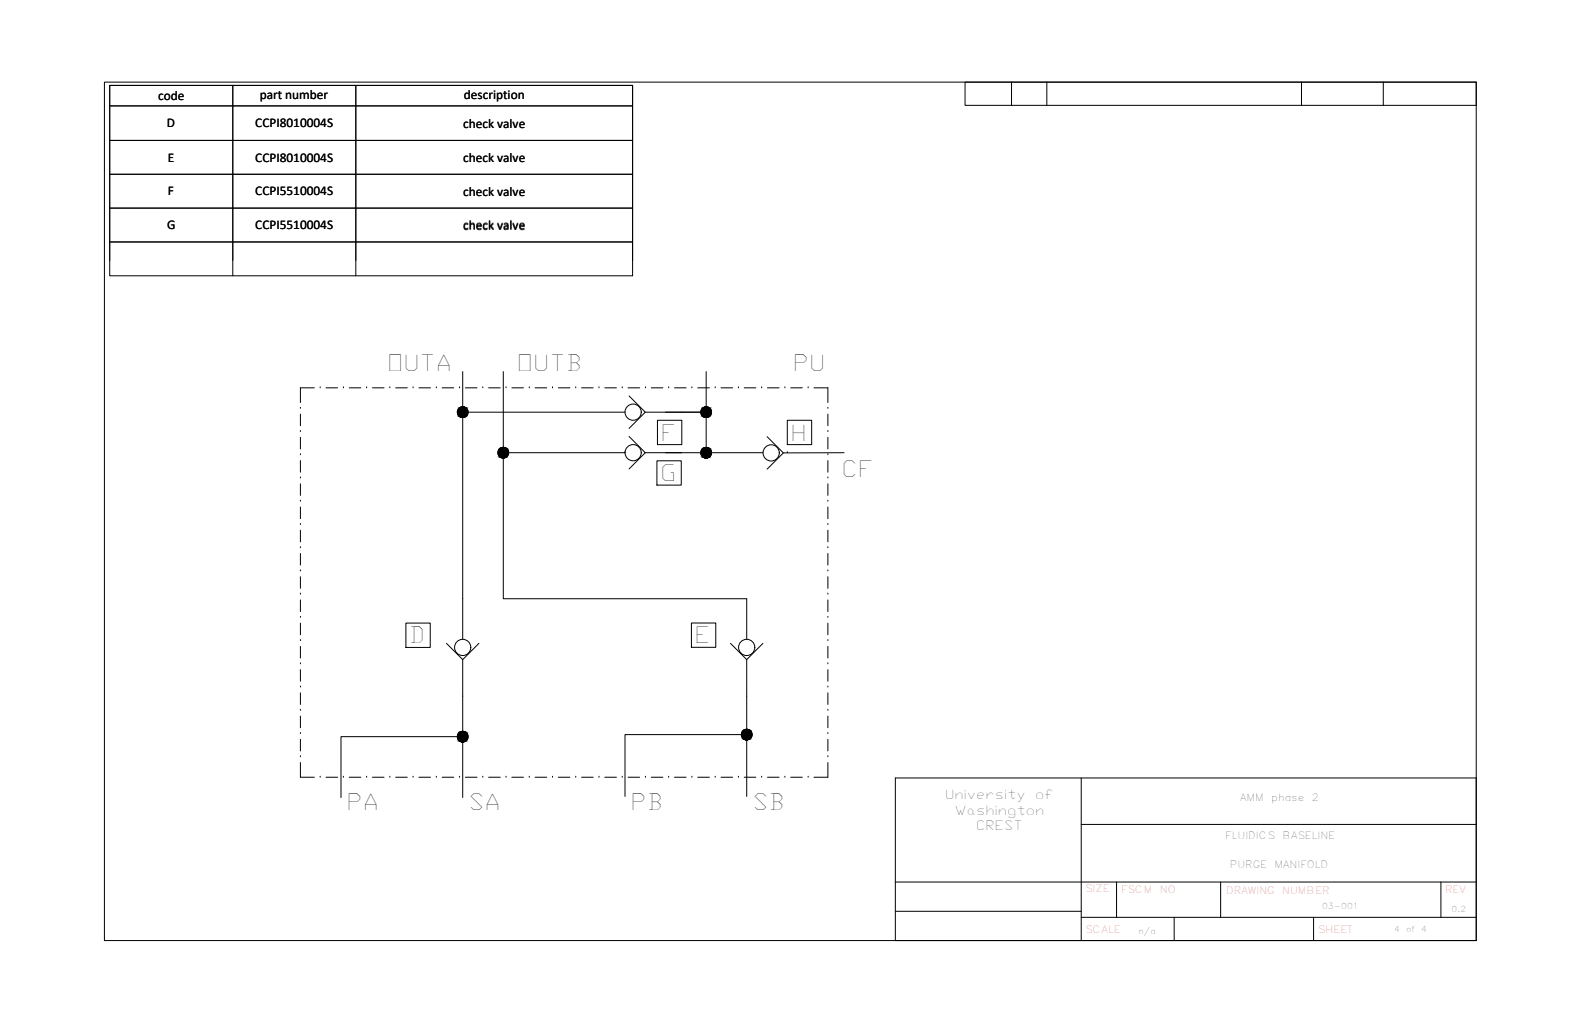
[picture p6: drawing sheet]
<svg xmlns="http://www.w3.org/2000/svg" width="432mm" height="279mm" viewBox="0 0 432 279" stroke-linecap="round" stroke-linejoin="round" font-family="sans-serif">
<!-- layer: 1 -->
<path d="M30 23.4h142.9v52h-142.9zM30 28.9h142.9M30 38.4h142.9M30 23.4v47.8M63.6 23.4v52M97.2 23.4v52M30 47.6h142.9M30 56.9h142.9M30 66.1h142.9M193 101.6v11.1M137.5 123.8h33.3M193 123.8h15.5" fill="none" stroke="#000" stroke-width=".27"/>
<!-- layer: 0 -->
<g fill="none" stroke="#000" stroke-width=".27">
<path d="M403.4 22.5v6.3M82.1 111.6h.1M82.1 118h.1M82.1 113.2v3.2M82.1 119.6v3.1M85.9 106h-3.8v4M87.5 106h.1M89.1 106h3.2M93.8 106h.1M95.4 106h3.2M100.2 106h.1M101.8 106h3.2"/>
<path d="M106.5 106h.1M108.1 106h3.2M112.9 106h.1M114.5 106h3.2M119.2 106h.1M120.8 106h3.2M125.6 106h.1M126.5 112.7h.1M126.5 101.6v73.2M126.5 112.7h44.3M127.2 106h3.2M131.9 106h.1"/>
<path d="M133.5 106h3.2M137.5 101.6v62.1h66.6v11.1M138.3 106h.1M139.9 106h3.2M144.6 106h.1M146.2 106h3.2M151 106h.1M152.6 106h3.2M157.3 106h.1M158.9 106h3.2M163.7 106h.1M165.3 106h3.2"/>
<path d="M170 106h.1M171.6 106h3.2M171.9 108.2l4.5 4.5-4.5 4.4M171.9 119.3l4.5 4.5-4.5 4.4M176.4 112.7h16.6M176.4 106h.1M178 106h3.2M179.7 114.9h6.6v6.7h-6.6zM182.7 106h.1M184.3 106h3.2M186.3 112.7h6.7v11.1h-16.6M189.1 106h.1"/>
<path d="M190.7 106h3.2M195.5 106h.1M197 106h3.2M201.8 106h.1M203.4 106h3.2M208.2 106h.1M209.6 119.4l4.5 4.4h16.6M209.7 106h3.2M214.5 106h.1M215.2 114.9h6.6v6.7h-6.6zM216.1 106h3.2M220.9 106h.1"/>
<path d="M222.4 106h3.9v4M226.3 111.6h.1M226.3 118h.1M226.3 113.2v3.2M226.3 119.6v3.1M82.1 124.3h.1M82.1 130.7h.1M82.1 137h.1M82.1 125.9v3.2M82.1 132.3v3.1M82.1 138.6v3.2M137.5 123.8h.1"/>
<path d="M170.8 123.8h.1M179.5 126h6.7v6.6h-6.7zM214.1 123.8l-4.5 4.5M215.2 123.8h.1M226.3 124.3h.1M226.3 130.7h.1M226.3 137h.1M226.3 125.9v3.2M226.3 132.3v3.1M226.3 138.6v3.2M82.1 143.4h.1M82.1 149.7h.1"/>
<path d="M82.1 156.1h.1M82.1 145v3.1M82.1 151.3v3.2M82.1 157.7v3.1M226.3 143.4h.1M226.3 149.7h.1M226.3 156.1h.1M226.3 145v3.1M226.3 151.3v3.2M226.3 157.7v3.1M82.1 162.4h.1M82.1 168.8h.1"/>
<path d="M82.1 175.1h.1M82.1 164v3.2M82.1 170.4v3.1M82.1 176.7v3.2M110.9 170.3h6.7v6.7h-6.7zM122 175.9l4.5 4.4 4.4-4.4M189 170.3h6.6v6.7h-6.6zM199.6 175.9l4.5 4.4 4.4-4.4M226.3 162.4h.1M226.3 168.8h.1M226.3 175.1h.1M226.3 164v3.2"/>
<path d="M226.3 170.4v3.1M226.3 176.7v3.2M82.1 181.5h.1M82.1 187.8h.1M82.1 194.2h.1M82.1 183.1v3.1M82.1 189.4v3.2M82.1 195.8v3.1M126.5 180.3v37.7M204.1 180.3v20.5h-33.3v16.9M226.3 181.5h.1M226.3 187.8h.1"/>
<path d="M226.3 194.2h.1M226.3 183.1v3.1M226.3 189.4v3.2M226.3 195.8v3.1M82.1 200.5h.1M82.1 206.9h.1M82.1 208.5v4h3.8M82.1 202.1v3.2M87.5 212.5h.1M89.1 212.5h3.2M93.8 212.5h.1M95.4 212.5h3.2"/>
<path d="M100.2 212.5h.1M101.8 212.5h3.2M106.5 212.5h.1M108.1 212.5h3.2M112.9 212.5h.1M114.5 212.5h3.2M119.2 212.5h.1M120.8 212.5h3.2M125.6 212.5h.1M126.5 201.4h-33.3v16.6M126.5 201.4h.1M127.2 212.5h3.2"/>
<path d="M131.9 212.5h.1M133.5 212.5h3.2M138.3 212.5h.1M139.9 212.5h3.2M144.6 212.5h.1M146.2 212.5h3.2M151 212.5h.1M152.6 212.5h3.2M157.3 212.5h.1M158.9 212.5h3.2M163.7 212.5h.1M165.3 212.5h3.2"/>
<path d="M170 212.5h.1M171.6 212.5h3.2M176.4 212.5h.1M178 212.5h3.2M182.7 212.5h.1M184.3 212.5h3.2M189.1 212.5h.1M190.7 212.5h3.2M195.5 212.5h.1M197 212.5h3.2M201.8 212.5h.1M203.4 212.5h3.2"/>
<path d="M204.1 200.8h.1M204.1 200.8v16.9M208.2 212.5h.1M209.7 212.5h3.2M214.5 212.5h.1M216.1 212.5h3.2M220.9 212.5h.1M226.3 200.5h.1M226.3 206.9h.1M226.3 202.1v3.2M226.3 208.5v4h-3.9M403.4 212.7v44.4h-158.7"/>
<circle cx="173" cy="112.7" r="2.22"/>
<circle cx="173" cy="123.8" r="2.22"/>
<circle cx="210.8" cy="123.8" r="2.22"/>
<circle cx="126.4" cy="177" r="2.22"/>
<circle cx="204.1" cy="177" r="2.22"/>
</g>
<g fill="#000" stroke="#000" stroke-width=".27">
<path d="M126.3 111.2l.5 .1zM126.1 111.3h.7z"/>
<path d="M126.1 111.3h.9zM125.9 111.3h1.1z"/>
<path d="M126.1 114.1h.7zM126.1 114.1h.5z"/>
<path d="M125.9 111.3l1.4 .2zM125.6 111.5h1.7z"/>
<path d="M125.9 114h1.1zM125.9 114l.9 .1z"/>
<path d="M125.6 111.5l1.8 .1zM125.5 111.6l.1-.1 1.8 .1z"/>
<path d="M125.6 113.9h1.7zM125.6 113.9l1.4 .1z"/>
<path d="M125.5 111.6l2.1 .2-.2-.2zM125.5 111.6l2.1 .2h-2.3z"/>
<path d="M125.5 113.8l1.8 .1 .1-.1zM125.5 113.8l1.8 .1z"/>
<path d="M125.3 111.8l2.4 .2-.1-.2zM125.3 111.8l2.4 .2h-2.5z"/>
<path d="M125.3 113.6l2.1 .2 .2-.2zM125.3 113.6l2.1 .2h-1.9z"/>
<path d="M125.2 112l2.6 .2-.1-.2zM125.2 112l2.6 .2h-2.7z"/>
<path d="M125.2 113.4l2.4 .2 .1-.2zM125.2 113.4l2.4 .2h-2.3z"/>
<path d="M125.1 112.2l2.8 .2-.1-.2zM125.1 112.2l2.8 .2h-2.9z"/>
<path d="M125.1 113.2l2.6 .2 .1-.2zM125.1 113.2l2.6 .2h-2.5z"/>
<path d="M125 112.4l2.9 .3v-.3zM125 112.4l2.9 .3h-2.9z"/>
<path d="M125 112.9l2.8 .3 .1-.3zM125 112.9l2.8 .3h-2.7z"/>
<path d="M125 112.7l2.9 .2v-.2zM125 112.7l2.9 .2h-2.9z"/>
<path d="M192.9 111.2l.4 .1zM192.6 111.3h.7z"/>
<path d="M192.6 111.3h1zM192.4 111.3h1.2z"/>
<path d="M192.6 114.1h.7zM192.6 114.1h.5z"/>
<path d="M192.4 111.3l1.4 .2zM192.2 111.5h1.6z"/>
<path d="M192.4 114h1.2zM192.4 114l.9 .1z"/>
<path d="M192.2 111.5l1.8 .1zM192 111.6l.2-.1 1.8 .1z"/>
<path d="M192.2 113.9h1.6zM192.2 113.9l1.4 .1z"/>
<path d="M192 111.6l2.1 .2-.1-.2zM192 111.6l2.1 .2h-2.3z"/>
<path d="M192 113.8l1.8 .1 .2-.1zM192 113.8l1.8 .1z"/>
<path d="M191.8 111.8l2.5 .2-.2-.2zM191.8 111.8l2.5 .2h-2.6z"/>
<path d="M191.8 113.6l2.2 .2 .1-.2zM191.8 113.6l2.2 .2h-2z"/>
<path d="M191.7 112l2.7 .2-.1-.2zM191.7 112l2.7 .2h-2.8z"/>
<path d="M191.7 113.4l2.4 .2 .2-.2zM191.7 113.4l2.4 .2h-2.3z"/>
<path d="M191.6 112.2l2.8 .2v-.2zM191.6 112.2l2.8 .2h-2.9z"/>
<path d="M191.6 113.2l2.7 .2 .1-.2zM191.6 113.2l2.7 .2h-2.6z"/>
<path d="M191.5 112.4l3 .3-.1-.3zM191.5 112.4l3 .3h-3z"/>
<path d="M191.5 112.9l2.9 .3v-.3zM191.5 112.9l2.9 .3h-2.8z"/>
<path d="M191.5 112.7l2.9 .2 .1-.2zM191.5 112.7l2.9 .2h-2.9z"/>
<path d="M137.4 122.3h.5zM137.2 122.3h.7z"/>
<path d="M137.2 122.3l.9 .1zM137 122.4h1.1z"/>
<path d="M137.2 125.2h.7zM137.2 125.2h.5z"/>
<path d="M137 122.4l1.3 .1zM136.7 122.5h1.6z"/>
<path d="M137 125.1h1.1zM137 125.1l.9 .1z"/>
<path d="M136.7 122.5l1.8 .2zM136.5 122.7l.2-.2 1.8 .2z"/>
<path d="M136.7 125h1.6zM136.7 125l1.4 .1z"/>
<path d="M136.5 122.7l2.2 .2-.2-.2zM136.5 122.7l2.2 .2h-2.3z"/>
<path d="M136.5 124.8l1.8 .2 .2-.2zM136.5 124.8l1.8 .2z"/>
<path d="M136.4 122.9l2.4 .2-.1-.2zM136.4 122.9l2.4 .2h-2.5z"/>
<path d="M136.4 124.7l2.1 .1 .2-.1zM136.4 124.7l2.1 .1h-2z"/>
<path d="M136.3 123.1l2.6 .2-.1-.2zM136.3 123.1l2.6 .2h-2.7z"/>
<path d="M136.3 124.5l2.4 .2 .1-.2zM136.3 124.5l2.4 .2h-2.3z"/>
<path d="M136.2 123.3l2.8 .2-.1-.2zM136.2 123.3l2.8 .2h-2.9z"/>
<path d="M136.2 124.2l2.6 .3 .1-.3zM136.2 124.2l2.6 .3h-2.5z"/>
<path d="M136.1 123.5l2.9 .3v-.3zM136.1 123.5l2.9 .3h-2.9z"/>
<path d="M136.1 124l2.8 .2 .1-.2zM136.1 124l2.8 .2h-2.7z"/>
<path d="M136.1 123.8l2.9 .2v-.2zM136.1 123.8l2.9 .2h-2.9z"/>
<path d="M192.9 122.3h.4zM192.6 122.3h.7z"/>
<path d="M192.6 122.3l1 .1zM192.4 122.4h1.2z"/>
<path d="M192.6 125.2h.7zM192.6 125.2h.5z"/>
<path d="M192.4 122.4l1.4 .1zM192.2 122.5h1.6z"/>
<path d="M192.4 125.1h1.2zM192.4 125.1l.9 .1z"/>
<path d="M192.2 122.5l1.8 .2zM192 122.7l.2-.2 1.8 .2z"/>
<path d="M192.2 125h1.6zM192.2 125l1.4 .1z"/>
<path d="M192 122.7l2.1 .2-.1-.2zM192 122.7l2.1 .2h-2.3z"/>
<path d="M192 124.8l1.8 .2 .2-.2zM192 124.8l1.8 .2z"/>
<path d="M191.8 122.9l2.5 .2-.2-.2zM191.8 122.9l2.5 .2h-2.6z"/>
<path d="M191.8 124.7l2.2 .1 .1-.1zM191.8 124.7l2.2 .1h-2z"/>
<path d="M191.7 123.1l2.7 .2-.1-.2zM191.7 123.1l2.7 .2h-2.8z"/>
<path d="M191.7 124.5l2.4 .2 .2-.2zM191.7 124.5l2.4 .2h-2.3z"/>
<path d="M191.6 123.3l2.8 .2v-.2zM191.6 123.3l2.8 .2h-2.9z"/>
<path d="M191.6 124.2l2.7 .3 .1-.3zM191.6 124.2l2.7 .3h-2.6z"/>
<path d="M191.5 123.5l3 .3-.1-.3zM191.5 123.5l3 .3h-3z"/>
<path d="M191.5 124l2.9 .2v-.2zM191.5 124l2.9 .2h-2.8z"/>
<path d="M191.5 123.8l2.9 .2 .1-.2zM191.5 123.8l2.9 .2h-2.9z"/>
<path d="M126.3 199.9l.5 .1zM126.1 200h.7z"/>
<path d="M126.1 200h.9zM125.9 200h1.1z"/>
<path d="M204 199.4h.4zM203.7 199.4h.7z"/>
<path d="M203.7 199.4l1 .1zM203.5 199.5h1.2z"/>
<path d="M203.5 199.5l1.4 .1zM203.3 199.6h1.6z"/>
<path d="M203.3 199.6l1.8 .2zM203.1 199.8l.2-.2 1.8 .2z"/>
<path d="M203.1 199.8l2.1 .1-.1-.1zM203.1 199.8l2.1 .1h-2.3z"/>
<path d="M202.9 199.9l2.5 .2-.2-.2zM202.9 199.9l2.5 .2h-2.6z"/>
<path d="M126.1 202.8h.7zM126.1 202.8l.5 .1z"/>
<path d="M125.9 200l1.4 .2zM125.6 200.2h1.7z"/>
<path d="M125.9 202.7h1.1zM125.9 202.7l.9 .1z"/>
<path d="M125.6 200.2l1.8 .1zM125.5 200.3l.1-.1 1.8 .1z"/>
<path d="M125.6 202.6h1.7zM125.6 202.6l1.4 .1z"/>
<path d="M125.5 200.3l2.1 .2-.2-.2zM125.5 200.3l2.1 .2h-2.3z"/>
<path d="M125.5 202.5l1.8 .1 .1-.1zM125.5 202.5l1.8 .1z"/>
<path d="M125.3 200.5l2.4 .2-.1-.2zM125.3 200.5l2.4 .2h-2.5z"/>
<path d="M125.3 202.3l2.1 .2 .2-.2zM125.3 202.3l2.1 .2h-1.9z"/>
<path d="M125.2 200.7l2.6 .2-.1-.2zM125.2 200.7l2.6 .2h-2.7z"/>
<path d="M125.2 202.1l2.4 .2 .1-.2zM125.2 202.1l2.4 .2h-2.3z"/>
<path d="M125.1 200.9l2.8 .3-.1-.3zM125.1 200.9l2.8 .3h-2.9z"/>
<path d="M125.1 201.9l2.6 .2 .1-.2zM125.1 201.9l2.6 .2h-2.5z"/>
<path d="M125 201.2l2.9 .2v-.2zM125 201.2l2.9 .2h-2.9z"/>
<path d="M125 201.6l2.8 .3 .1-.3zM125 201.6l2.8 .3h-2.7z"/>
<path d="M125 201.4l2.9 .2v-.2zM125 201.4l2.9 .2h-2.9z"/>
<path d="M203.7 202.3h.7zM203.7 202.3h.5z"/>
<path d="M203.5 202.2h1.2zM203.5 202.2l.9 .1z"/>
<path d="M203.3 202.1h1.6zM203.3 202.1l1.4 .1z"/>
<path d="M203.1 201.9l1.8 .2 .2-.2zM203.1 201.9l1.8 .2z"/>
<path d="M202.9 201.7l2.2 .2 .1-.2zM202.9 201.7l2.2 .2h-2z"/>
<path d="M202.8 200.1l2.7 .3-.1-.3zM202.8 200.1l2.7 .3h-2.8z"/>
<path d="M202.8 201.5l2.4 .2 .2-.2zM202.8 201.5l2.4 .2h-2.3z"/>
<path d="M202.7 200.4l2.8 .2v-.2zM202.7 200.4l2.8 .2h-2.9z"/>
<path d="M202.7 201.3l2.7 .2 .1-.2zM202.7 201.3l2.7 .2h-2.6z"/>
<path d="M202.6 200.6l2.9 .2v-.2zM202.6 200.6l2.9 .2h-2.9z"/>
<path d="M202.6 201.1l2.9 .2v-.2zM202.6 201.1l2.9 .2h-2.8z"/>
<path d="M202.6 200.8l2.9 .3v-.3zM202.6 200.8l2.9 .3h-2.9z"/>
</g>
<!-- layer: Title Block -->
<g fill="none" stroke="#000" stroke-width=".27">
<path d="M28.5 22.5h374.9v234.6h-374.9zM276.4 22.5v6.3M286.1 22.5v6.3M355.7 22.5v6.3M378 22.5v6.3M403.4 22.5h-139.7v6.3h139.7M295.5 212.7v44.4M403.4 212.7h-158.7v44.4M295.5 225.4h107.9M244.7 241.1h158.7M244.7 249.1h50.8M295.5 250.8h107.9"/>
<path d="M305.1 241.1v9.7M320.9 250.8v6.3M333.6 241.1v9.7M359 250.8v6.3M393.8 241.1v9.7"/>
</g>
<g font-size="6.2">
<text x="105.8" y="101.6">OUTA</text>
<text x="141.3" y="101.6">OUTB</text>
<text x="216.7" y="101.6">PU</text>
<text x="180.5" y="120.5">F</text>
<text x="216" y="120.5">H</text>
<text x="180.4" y="131.5">G</text>
<text x="230" y="130.4">CF</text>
<text x="111.7" y="175.9">D</text>
<text x="189.8" y="175.9">E</text>
<text x="94.7" y="221.4">PA</text>
<text x="128" y="221.3">SA</text>
<text x="172.3" y="221.3">PB</text>
<text x="205.6" y="221.3">SB</text>
</g>
<g font-size="3.6">
<text x="43.2" y="27.4">code</text>
<text x="71" y="27.1">part number</text>
<text x="126.8" y="27.1">description</text>
<text x="45.6" y="34.8">D</text>
<text x="69.8" y="34.8">CCPI8010004S</text>
<text x="126.6" y="34.9">check valve</text>
<text x="45.9" y="44.2">E</text>
<text x="69.8" y="44.2">CCPI8010004S</text>
<text x="126.6" y="44.2">check valve</text>
<text x="45.9" y="53.4">F</text>
<text x="69.8" y="53.4">CCPI5510004S</text>
<text x="126.6" y="53.5">check valve</text>
<text x="45.7" y="62.7">G</text>
<text x="69.8" y="62.7">CCPI5510004S</text>
<text x="126.6" y="62.8">check valve</text>
</g>
<g font-size="3.5">
<text x="258.3" y="218.5">University</text>
<text x="282.9" y="218.5">of</text>
<text x="260.9" y="222.8">Washington</text>
<text x="266.8" y="227">CREST</text>
</g>
<g font-size="2.7">
<text x="338.9" y="219">AMM</text>
<text x="347.4" y="219">phase</text>
<text x="358.5" y="219">2</text>
<text x="334.8" y="229.3">FLUIDICS</text>
<text x="350.5" y="229.3">BASELINE</text>
<text x="336.1" y="237.2">PURGE</text>
<text x="348.3" y="237.2">MANIFOLD</text>
</g>
<g font-size="2.7" fill="#f00">
<text x="296.7" y="243.8">SIZE</text>
<text x="306.4" y="244.2">FSCM</text>
<text x="317" y="244.2">NO</text>
<text x="335.1" y="244.5">DRAWING</text>
<text x="350.4" y="244.5">NUMBER</text>
<text x="394.9" y="244.2">REV</text>
<text x="296.7" y="255.2">SCALE</text>
<text x="360.2" y="255">SHEET</text>
</g>
<g font-size="2.2">
<text x="361.3" y="248.6">03-001</text>
<text x="396.7" y="249.4">0.2</text>
<text x="311.1" y="255.4">n/a</text>
<text x="381" y="254.8">4</text>
<text x="384.3" y="254.8">of</text>
<text x="388.4" y="254.8">4</text>
</g>
</svg>
